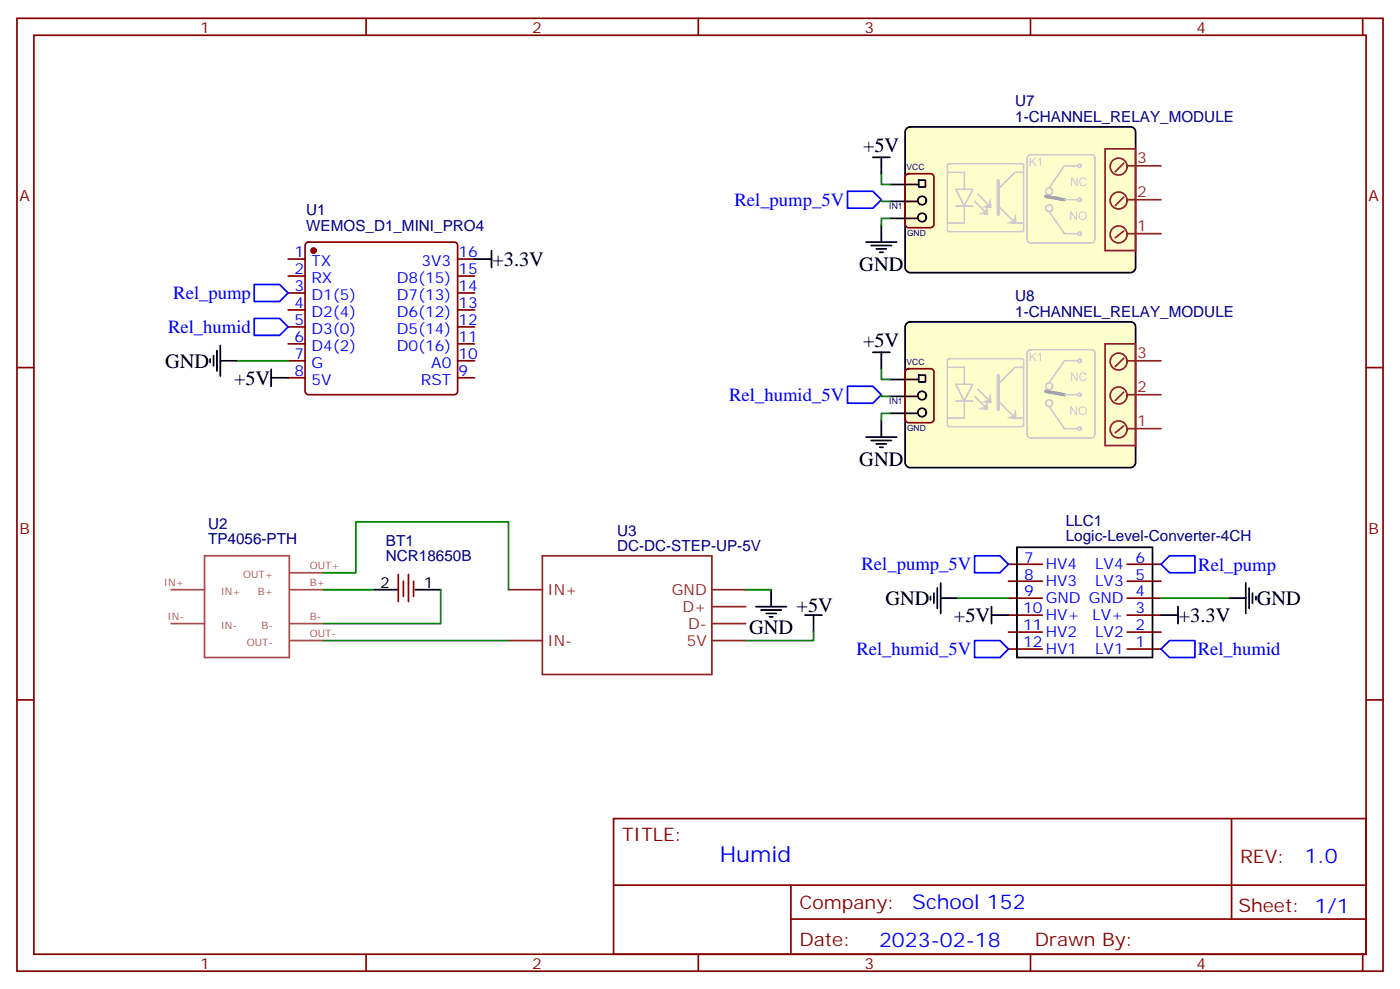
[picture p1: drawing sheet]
<svg xmlns="http://www.w3.org/2000/svg" width="291mm" height="206mm" viewBox="0 0 291 206" stroke-linecap="round" stroke-linejoin="round" font-family="sans-serif">
<g fill="none" stroke="#870000" stroke-width=".35">
<path d="M3.5 3.8h284.4v198.3h-284.4zM7.1 7.3h277.2v191.2h-277.2zM76.2 3.8v3.5M145.3 3.8v3.5M214.5 3.8v3.5M283.6 3.8v3.5M60 53.9h3.5M60 57.4h3.5M63.7 50.6l.5-.2h30.3a.71 .71 0 0 1 .7 .7v30.3a.76 .76 0 0 1-.7 .7h-30.3a.76 .76 0 0 1-.7-.7v-30.3zM95.2 53.9h3.6M95.2 57.4h3.6M3.5 76.5h3.6"/>
<path d="M60 61h3.5M60 64.5h3.5M60 68h3.5M60 71.5h3.5M60 75.1h3.5M60 78.6h3.5M95.2 61h3.6M95.2 64.5h3.6M95.2 68h3.6M95.2 71.5h3.6M95.2 75.1h3.6M95.2 78.6h3.6"/>
<path d="M284.3 76.5h3.6M82.9 119.5v5.7M85 119.5v5.7M209.9 117.4h7.1M234.6 117.4h7.1M84 120.9v3.2M86.1 120.9v3.2M209.9 135h7.1M209.9 131.5h7.1M209.9 128h7.1M209.9 124.5h7.1M209.9 120.9h7.1"/>
<path d="M234.6 135h7.1M234.6 131.5h7.1M234.6 128h7.1M234.6 124.5h7.1M234.6 120.9h7.1M3.5 145.6h3.6M284.3 145.6h3.6M127.7 170.3h156.6v28.2h-156.6zM256.3 170.3v20.9M76.2 198.5v3.6M127.7 184.2h156.5M145.3 198.5v3.6"/>
<path d="M164.6 191.2h119.6M164.6 184.2v14.1M214.5 198.5v3.6M283.6 198.5v3.6"/>
</g>
<g fill="none" stroke="#000" stroke-width=".35">
<path d="M98.8 53.9h3.5M102.3 52.1v3.6M43.7 74.7v.7M44.4 74v2.1M45.2 73v4.2M45.9 75.1h3.5M45.9 71.9v6.3M56.4 78.6h3.6M56.4 76.8v3.6M211.7 113.9h28.2v22.9h-28.2zM77.6 122.7h5.3M86.4 122.7h5.3"/>
<path d="M157.3 126.2h6.4M158.4 126.9h4.2M159.5 127.6h2.1M160.2 128.3h.7M160.5 122.7v3.5M167.6 128h3.5M169.3 128v3.5M193.7 124.1v.7M194.4 123.4v2.1M195.1 122.3v4.3M195.8 124.5h3.5M195.8 121.3v6.3"/>
<path d="M206.4 128h3.5M206.4 126.2v3.6M241.7 128h3.5M245.2 126.2v3.6M255.8 124.5h3.5M259.3 121.3v6.3M260 122.3v4.3M260.7 123.4v2.1M261.4 124.1v.7"/>
</g>
<circle cx="65.3" cy="52.1" r=".53" fill="#870000" stroke="#870000" stroke-width=".35"/>
<path d="M42.6 115.6h17.6v21.2h-17.6zM60.4 119.2h7M35.6 122.7h7M35.6 129.8h7M60.4 122.7h7M60.4 129.8h7M60.4 133.3h7" fill="none" stroke="#a64a4a" stroke-width=".35"/>
<path d="M49.4 75.1h10.6M67.4 119.2h6.7v-10.6h31.7v14.1M67.4 122.7h10.2M67.4 133.3h38.4M91.7 122.7v7.1h-24.3M155.2 122.7h5.3M169.3 131.5v1.8h-14.1M199.3 124.5h10.6M241.7 124.5h14.1" fill="none" stroke="#008700" stroke-width=".35"/>
<path d="M112.9 115.6h35.3v24.7h-35.3zM105.8 122.7h7.1M105.8 133.3h7.1M148.2 122.7h7M148.2 133.3h7M148.2 126.2h7M148.2 129.8h7" fill="none" stroke="#8c2424" stroke-width=".35"/>
<path d="M52.9 59.2h5.3l1.8 1.8-1.8 1.7h-5.3zM52.9 66.3h5.3l1.8 1.7-1.8 1.8h-5.3zM241.7 117.4l1.7-1.8h5.3v3.6h-5.3zM241.7 135l1.7-1.7h5.3v3.5h-5.3z" fill="none" stroke="#00f" stroke-width=".35"/>
<path d="M188.6 26.8l.8-.4h45.9a1.06 1.06 0 0 1 1.1 1v28.3a1.13 1.13 0 0 1-1.1 1h-45.9a1.13 1.13 0 0 1-1-1v-28.3z" fill="#ffc" stroke="#000" stroke-width=".35"/>
<g fill="none" stroke="#8c2424" stroke-width=".35">
<path d="M233.9 34l-1.8 1.7M234.6 34.5h7.1M236.4 31h-6.4v21.1h6.4M236.4 31.1v21.2M233.9 41l-1.8 1.8M233.9 48.1l-1.8 1.4M234.6 41.6h7.1M234.6 48.6h7.1"/>
<circle cx="232.8" cy="34.7" r="1.76"/>
<circle cx="232.8" cy="48.8" r="1.76"/>
<circle cx="232.8" cy="41.7" r="1.76"/>
</g>
<path d="M188.6 36.4l.5-.3h4.6a.71 .71 0 0 1 .7 .8v9.8a.76 .76 0 0 1-.7 .7h-4.6a.76 .76 0 0 1-.7-.7v-9.8z" fill="none" stroke="#870000" stroke-width=".35"/>
<g fill="none" stroke="#000" stroke-width=".35">
<path d="M185.2 38.4h6M191.2 37.5h1.4v1.4h-1.4zM185.2 41.9h5.7M185.2 45.4h5.7"/>
<circle cx="191.9" cy="41.7" r=".88"/>
<circle cx="191.9" cy="45.3" r=".88"/>
</g>
<g fill="none" stroke="#ccc" stroke-width=".35">
<path d="M214 32.4l.5-.2h12.7a.71 .71 0 0 1 .7 .7v16.9a.76 .76 0 0 1-.7 .7h-12.7a.76 .76 0 0 1-.7-.7v-16.9zM224.4 34.5h-2.9l-3.1 4.6M218.4 44l3.1 4.6h2.9M221.5 41.6h2.9"/>
<circle cx="218.4" cy="39.8" r=".71"/>
<circle cx="224.7" cy="34.5" r=".35"/>
<circle cx="218.4" cy="43.3" r=".71"/>
<circle cx="224.7" cy="48.6" r=".35"/>
<circle cx="224.7" cy="41.6" r=".35"/>
</g>
<path d="M217.7 40.9l3.8 .7" fill="none" stroke="#999" stroke-width=".71"/>
<g fill="#ccc">
<path d="M209.4 46.4l1.5-.5 .5-1.5 .3 2.3z"/>
<path d="M204.2 43.1l1.5-.5 .5-1.5 .2 2.3z"/>
<path d="M205.5 42.5l.2 2.3-2.2-.3 1.5-.5z"/>
</g>
<path d="M197.2 35.8h3.5v3.6M197.2 34.2l.3-.1h15.4l.2 .3-.1 13.6-.3 .2-15.3-.1-.2-.3zM198.9 39.4h3.6l-1.8 3.5zM213.1 35.8h-1.8l-3.5 3.6v3.5l3.5 3.5h1.8M198.9 42.9h3.6M200.7 42.9v3.5h-3.5M202.8 41.8l2.1 2.2M203.5 40.4l2.1 2.1" fill="none" stroke="#ccc" stroke-width=".35"/>
<path d="M207.8 37.6v7.1" fill="none" stroke="#ccc" stroke-width=".71"/>
<path d="M188.6 67.4l.8-.4h45.9a1.06 1.06 0 0 1 1.1 1v28.2a1.13 1.13 0 0 1-1.1 1.1h-45.9a1.13 1.13 0 0 1-1-1.1v-28.2z" fill="#ffc" stroke="#000" stroke-width=".35"/>
<g fill="none" stroke="#8c2424" stroke-width=".35">
<path d="M233.9 74.5l-1.8 1.8M234.6 75.1h7.1M236.4 71.5h-6.4v21.2h6.4M236.4 71.7v21.2M233.9 81.6l-1.8 1.7M233.9 88.6l-1.8 1.4M234.6 82.1h7.1M234.6 89.2h7.1"/>
<circle cx="232.8" cy="75.2" r="1.76"/>
<circle cx="232.8" cy="89.3" r="1.76"/>
<circle cx="232.8" cy="82.3" r="1.76"/>
</g>
<path d="M188.6 76.9l.5-.2h4.6a.71 .71 0 0 1 .7 .7v9.8a.76 .76 0 0 1-.7 .7h-4.6a.76 .76 0 0 1-.7-.7v-9.8z" fill="none" stroke="#870000" stroke-width=".35"/>
<g fill="none" stroke="#000" stroke-width=".35">
<path d="M185.2 79h6M191.2 78.1h1.4v1.4h-1.4zM185.2 82.5h5.7M185.2 86h5.7"/>
<circle cx="191.9" cy="82.3" r=".88"/>
<circle cx="191.9" cy="85.8" r=".88"/>
</g>
<g fill="none" stroke="#ccc" stroke-width=".35">
<path d="M214 73l.5-.2h12.7a.71 .71 0 0 1 .7 .7v16.9a.76 .76 0 0 1-.7 .7h-12.7a.76 .76 0 0 1-.7-.7v-16.9zM224.4 75.1h-2.9l-3.1 4.6M218.4 84.6l3.1 4.6h2.9M221.5 82.1h2.9"/>
<circle cx="224.7" cy="75.1" r=".35"/>
<circle cx="218.4" cy="80.4" r=".71"/>
<circle cx="218.4" cy="83.9" r=".71"/>
<circle cx="224.7" cy="82.1" r=".35"/>
<circle cx="224.7" cy="89.2" r=".35"/>
</g>
<path d="M217.7 81.4l3.8 .7" fill="none" stroke="#999" stroke-width=".71"/>
<g fill="#ccc">
<path d="M209.4 87l1.5-.5 .5-1.5 .3 2.2z"/>
<path d="M204.2 83.7l1.5-.5 .5-1.5 .2 2.2z"/>
<path d="M205.5 83.1l.2 2.2-2.2-.2 1.5-.5z"/>
</g>
<path d="M197.2 76.4h3.5v3.5M197.2 74.8l.3-.2 15.4 .1 .2 .3-.1 13.6-.3 .2-15.3-.1-.2-.3zM198.9 79.9h3.6l-1.8 3.6zM213.1 76.4h-1.8l-3.5 3.5v3.6l3.5 3.5h1.8M198.9 83.5h3.6M200.7 83.5v3.5h-3.5M202.8 82.4l2.1 2.1M203.5 81l2.1 2.1" fill="none" stroke="#ccc" stroke-width=".35"/>
<path d="M207.8 78.2v7" fill="none" stroke="#ccc" stroke-width=".71"/>
<path d="M176.4 39.8h5.3l1.7 1.8-1.7 1.7h-5.3zM176.4 80.4h5.3l1.7 1.7-1.7 1.8h-5.3zM202.8 115.6h5.3l1.8 1.8-1.8 1.8h-5.3zM202.8 133.3h5.3l1.8 1.7-1.8 1.8h-5.3z" fill="none" stroke="#00f" stroke-width=".35"/>
<path d="M183.4 36.3v2.1h1.8M183.4 41.6v.3h1.8M185.2 45.4h-1.8v1.4M183.4 76.8v2.2h1.8M183.4 82.1v.4h1.8M185.2 86h-1.8v1.4" fill="none" stroke="#008700" stroke-width=".35"/>
<g fill="none" stroke="#000" stroke-width=".35">
<path d="M181.7 32.7h3.5M183.4 32.7v3.6M180.3 50.4h6.3M181.3 51.1h4.3M182.4 51.8h2.1M183.1 52.5h.7M183.4 46.8v3.6M181.7 73.3h3.5M183.4 73.3v3.5M180.3 90.9h6.3M181.3 91.7h4.3M182.4 92.4h2.1"/>
<path d="M183.1 93.1h.7M183.4 87.4v3.5"/>
</g>
<text font-size="4.6" fill="#00f" x="149.8" y="179.3">Humid</text>
<g font-size="4.2">
<text x="179.6" y="31.6">+5V</text>
<text x="102.5" y="55.3">+3.3V</text>
<text x="178.9" y="56.4">GND</text>
<text x="34.4" y="76.5">GND</text>
<text x="179.6" y="72.2">+5V</text>
<text x="48.7" y="80">+5V</text>
<text x="178.9" y="96.9">GND</text>
<text x="184.3" y="125.9">GND</text>
<text x="261.6" y="125.9">GND</text>
<text x="155.9" y="131.9">GND</text>
<text x="165.8" y="127.3">+5V</text>
<text x="198.6" y="129.4">+5V</text>
<text x="245.4" y="129.4">+3.3V</text>
</g>
<g font-size="4.2" fill="#00f">
<text x="271.5" y="179.6">1.0</text>
<text x="189.9" y="189.1">School 152</text>
<text x="183" y="196.9">2023-02-18</text>
</g>
<g font-size="3.9" fill="#00f">
<text x="152.9" y="42.8">Rel_pump_5V</text>
<text x="36.1" y="62.2">Rel_pump</text>
<text x="35" y="69.3">Rel_humid</text>
<text x="151.8" y="83.4">Rel_humid_5V</text>
<text x="179.3" y="118.7">Rel_pump_5V</text>
<text x="249.4" y="118.7">Rel_pump</text>
<text x="178.2" y="136.3">Rel_humid_5V</text>
<text x="249.3" y="136.4">Rel_humid</text>
</g>
<g font-size="3.9" fill="#800">
<text x="129.5" y="174.9">TITLE:</text>
<text x="258.1" y="179.6">REV:</text>
<text x="166.4" y="189.1">Company:</text>
<text x="257.7" y="189.7">Sheet: 1/1</text>
<text x="166.4" y="196.8">Date:</text>
<text x="215.4" y="196.9">Drawn By:</text>
</g>
<g font-size="3.2" fill="#800">
<text x="41.6" y="6.8">1</text>
<text x="110.8" y="6.8">2</text>
<text x="179.9" y="6.8">3</text>
<text x="249.1" y="6.8">4</text>
<text x="4.1" y="41.9">A</text>
<text x="284.9" y="41.9">A</text>
<text x="4.1" y="111.1">B</text>
<text x="284.9" y="111.1">B</text>
<text x="41.6" y="201.5">1</text>
<text x="110.8" y="201.5">2</text>
<text x="179.9" y="201.5">3</text>
<text x="249.1" y="201.5">4</text>
</g>
<g font-size="3.2" fill="#000080">
<text x="211.3" y="22.2">U7</text>
<text x="211.3" y="25.3">1-CHANNEL_RELAY_MODULE</text>
<text x="63.7" y="48">WEMOS_D1_MINI_PRO4</text>
<text x="63.7" y="44.8">U1</text>
<text x="211.3" y="65.9">1-CHANNEL_RELAY_MODULE</text>
<text x="211.3" y="62.7">U8</text>
<text x="43.3" y="113.3">TP4056-PTH</text>
<text x="43.3" y="110.1">U2</text>
<text x="80.3" y="113.6">BT1</text>
<text x="128.4" y="111.5">U3</text>
<text x="221.8" y="112.7">Logic-Level-Converter-4CH</text>
<text x="221.8" y="109.4">LLC1</text>
<text x="80.3" y="116.8">NCR18650B</text>
<text x="128.4" y="114.6">DC-DC-STEP-UP-5V</text>
</g>
<g font-size="3.2" fill="#8d2323">
<text x="236.7" y="34">3</text>
<text x="236.7" y="41">2</text>
<text x="236.7" y="48.1">1</text>
<text x="236.7" y="74.6">3</text>
<text x="236.7" y="81.6">2</text>
<text x="236.7" y="88.7">1</text>
<text x="113.9" y="123.8">IN+</text>
<text x="139.8" y="123.8">GND</text>
<text x="142.1" y="127.3">D+</text>
<text x="143.2" y="130.8">D-</text>
<text x="113.9" y="134.3">IN-</text>
<text x="142.9" y="134.3">5V</text>
</g>
<g font-size="3.2" fill="#00f">
<text x="61.3" y="53.6">1</text>
<text x="95.4" y="53.6">16</text>
<text x="61.3" y="57.1">2</text>
<text x="64.8" y="55.3">TX</text>
<text x="64.8" y="58.8">RX</text>
<text x="82.6" y="58.8">D8(15)</text>
<text x="87.7" y="55.3">3V3</text>
<text x="95.4" y="57.1">15</text>
<text x="61.3" y="60.6">3</text>
<text x="61.3" y="64.1">4</text>
<text x="64.8" y="62.4">D1(5)</text>
<text x="64.8" y="65.9">D2(4)</text>
<text x="82.6" y="65.9">D6(12)</text>
<text x="82.6" y="62.4">D7(13)</text>
<text x="95.4" y="64.1">13</text>
<text x="95.4" y="60.6">14</text>
<text x="61.3" y="67.7">5</text>
<text x="61.3" y="71.2">6</text>
<text x="64.8" y="69.4">D3(0)</text>
<text x="82.6" y="69.4">D5(14)</text>
<text x="95.4" y="71.2">11</text>
<text x="95.4" y="67.7">12</text>
<text x="61.3" y="74.7">7</text>
<text x="64.8" y="73">D4(2)</text>
<text x="64.8" y="76.5">G</text>
<text x="82.6" y="73">D0(16)</text>
<text x="89.8" y="76.5">A0</text>
<text x="95.4" y="74.7">10</text>
<text x="61.3" y="78.2">8</text>
<text x="64.8" y="80">5V</text>
<text x="87.6" y="80">RST</text>
<text x="95.4" y="78.2">9</text>
<text x="213.2" y="117.1">7</text>
<text x="217.7" y="118.5">HV4</text>
<text x="227.9" y="118.5">LV4</text>
<text x="236.4" y="117.1">6</text>
<text x="213.2" y="120.6">8</text>
<text x="213.2" y="124.1">9</text>
<text x="217.7" y="122">HV3</text>
<text x="217.7" y="125.5">GND GND</text>
<text x="227.9" y="122">LV3</text>
<text x="236.4" y="124.1">4</text>
<text x="236.4" y="120.6">5</text>
<text x="212.9" y="127.6">10</text>
<text x="212.9" y="131.2">11</text>
<text x="217.7" y="129">HV+</text>
<text x="227.4" y="129">LV+</text>
<text x="236.4" y="131.2">2</text>
<text x="236.4" y="127.6">3</text>
<text x="212.9" y="134.7">12</text>
<text x="217.7" y="132.6">HV2</text>
<text x="217.7" y="136.1">HV1</text>
<text x="227.9" y="136.1">LV1</text>
<text x="227.9" y="132.6">LV2</text>
<text x="236.4" y="134.7">1</text>
</g>
<g font-size="3.2">
<text x="79.1" y="122.3">2</text>
<text x="88.2" y="122.3">1</text>
</g>
<g font-size="2.5" fill="#ccc">
<text x="214.1" y="34.5">K1</text>
<text x="222.7" y="38.7">NC</text>
<text x="222.6" y="45.8">NO</text>
<text x="214.1" y="75.1">K1</text>
<text x="222.7" y="79.3">NC</text>
<text x="222.6" y="86.4">NO</text>
</g>
<g font-size="2.1" fill="#a54b4b">
<text x="64.5" y="118.5">OUT+</text>
<text x="34.1" y="122">IN+</text>
<text x="45.9" y="123.7">IN+</text>
<text x="50.6" y="120.2">OUT+</text>
<text x="53.7" y="123.7">B+</text>
<text x="64.5" y="122">B+</text>
<text x="34.9" y="129.1">IN-</text>
<text x="45.9" y="130.8">IN-</text>
<text x="54.4" y="130.8">B-</text>
<text x="64.5" y="129.1">B-</text>
<text x="51.4" y="134.3">OUT-</text>
<text x="64.5" y="132.6">OUT-</text>
</g>
<g font-size="1.8" fill="#000080">
<text x="188.7" y="35.4">VCC</text>
<text x="185.1" y="43.6">IN1</text>
<text x="188.8" y="49.2">GND</text>
<text x="188.7" y="76">VCC</text>
<text x="185.1" y="84.1">IN1</text>
<text x="188.8" y="89.8">GND</text>
</g>
</svg>
